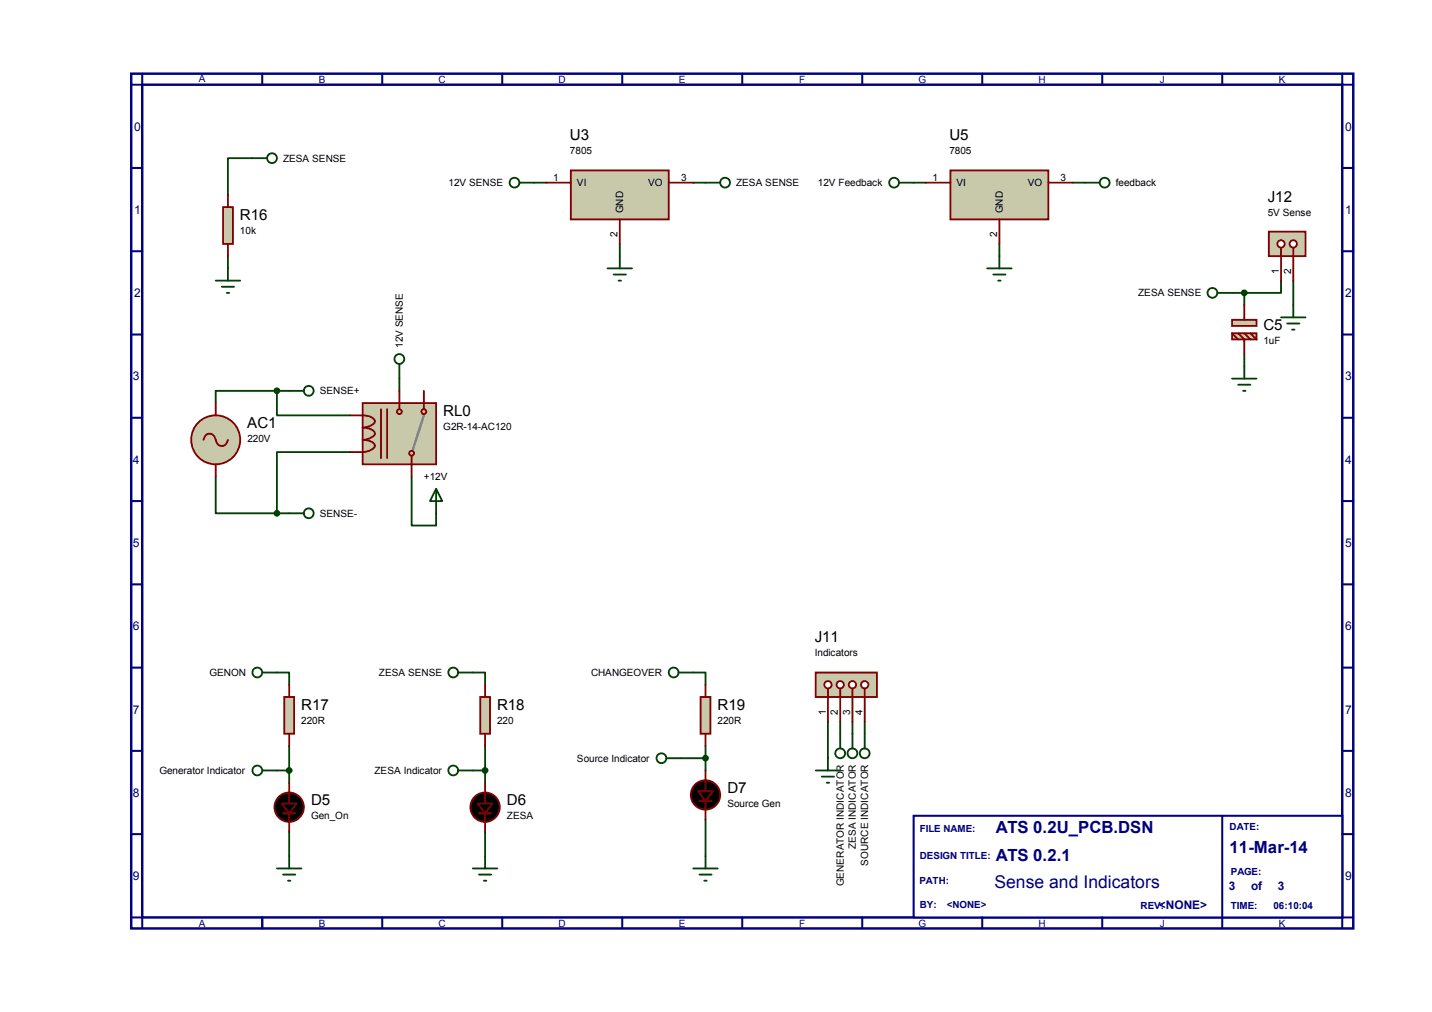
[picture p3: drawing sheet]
<svg xmlns="http://www.w3.org/2000/svg" width="297mm" height="210mm" viewBox="0 0 297 210" stroke-linecap="round" stroke-linejoin="round" font-family="sans-serif">
<path d="M27.2 15.3h253.5v177.3h-253.5zM29.5 17.6h248.9v172.7h-248.9z" fill="none" stroke="#000080" stroke-width=".51"/>
<path d="M29.5 15.3v2.3h-2.3M54.4 15.3v2.3" fill="none" stroke="#000080" stroke-width=".42"/>
<path d="M189.5 169.2h88.9v21.1h-88.9z" fill="#fff"/>
<g fill="none" stroke="#000080" stroke-width=".42">
<path d="M79.3 15.3v2.3M104.2 15.3v2.3M129.1 15.3v2.3M154 15.3v2.3M178.9 15.3v2.3M203.7 15.3v2.3M228.6 15.3v2.3M253.5 15.3v2.3M278.4 15.3v2.3h2.3M27.2 34.8h2.3M278.4 34.8h2.3M27.2 52.1h2.3"/>
<path d="M278.4 52.1h2.3M27.2 69.4h2.3M278.4 69.4h2.3M27.2 86.7h2.3M278.4 86.7h2.3M27.2 103.9h2.3M278.4 103.9h2.3M27.2 121.2h2.3M27.2 138.5h2.3M278.4 121.2h2.3M278.4 138.5h2.3M27.2 155.7h2.3"/>
<path d="M278.4 155.7h2.3M27.2 173h2.3M189.5 169.2h88.9v21.1h-88.9zM253.5 169.2v23.4M278.4 173h2.3M27.2 190.3h2.3v2.3M54.4 190.3v2.3M79.3 190.3v2.3M104.2 190.3v2.3M129.1 190.3v2.3M154 190.3v2.3M178.9 190.3v2.3"/>
<path d="M203.7 190.3v2.3M228.6 190.3v2.3M280.7 190.3h-2.3v2.3"/>
</g>
<g fill="none" stroke="#004000" stroke-width=".38">
<path d="M52.4 32.8h-5.1v7.6M110.8 37.9h2.5M143.8 37.9h2.5M189.5 37.9h2.6M222.5 37.9h2.6M47.3 53.1v2.6M128.6 50.6v2.5M207.3 50.6v2.5M265.7 58.2v2.5h-7.6M268.3 58.2v5.1M82.8 78.5v2.6M255.6 60.7h2.5"/>
<path d="M258.1 60.7v2.6M258.1 73.4v2.6M44.7 98.8v7.7h12.7M57.4 81.1h-12.7v2.5M57.4 81.1v5h15.3M57.4 81.1h2.6M72.7 93.8h-15.3v12.7M85.4 98.8v10.2h5.1v-2.5M57.4 106.5h2.6M57.4 139.5h2.6v2.5M98.1 139.5h2.5v2.5M143.8 139.5h2.5v2.5"/>
<path d="M57.4 159.8h2.6M60 154.7v7.6M98.1 159.8h2.5M100.6 154.7v7.6M141.3 157.3h5M146.3 154.7v5.1M171.7 149.6v7.7M174.3 149.6v2.6M176.8 149.6v2.6M179.4 149.6v2.6M60 172.5v5.1M100.6 172.5v5.1"/>
<path d="M146.3 170v7.6"/>
</g>
<path d="M75.2 83.6h15.3v12.7h-15.3z" fill="#c8c8aa"/>
<path d="M75.2 83.6h15.3v12.7h-15.3z" fill="none" stroke="#800000" stroke-width=".38"/>
<path d="M87.9 86.1l-2.3 7.2" fill="none" stroke="#808080" stroke-width=".51"/>
<circle cx="85.4" cy="94" r=".51" fill="#c8c8aa"/>
<circle cx="85.4" cy="94" r=".51" fill="none" stroke="#800000" stroke-width=".38"/>
<circle cx="82.8" cy="85.4" r=".51" fill="#c8c8aa"/>
<g fill="none" stroke="#800000" stroke-width=".38">
<path d="M75.2 86.1a2.31 2.31 0 0 1 2.6 1.3 2.69 2.69 0 0 1-2.6 1.3 2.31 2.31 0 0 1 2.6 1.3 2.69 2.69 0 0 1-2.6 1.2 2.31 2.31 0 0 1 2.6 1.3 2.69 2.69 0 0 1-2.6 1.3M79 84.9v10.1M80.3 84.9v10.1M82.8 83.6v1.3M85.4 94.5v1.8"/>
<circle cx="82.8" cy="85.4" r=".51"/>
</g>
<circle cx="87.9" cy="85.4" r=".51" fill="#c8c8aa"/>
<g fill="none" stroke="#800000" stroke-width=".38">
<path d="M72.7 86.1h2.5M72.7 93.8h2.5M82.8 81.1v2.5M85.4 96.3v2.5M87.9 81.1v3.8"/>
<circle cx="87.9" cy="85.4" r=".51"/>
</g>
<circle cx="44.7" cy="91.2" r="5.1" fill="#c8c8aa"/>
<g fill="none" stroke="#800000" stroke-width=".38">
<path d="M42.2 91.2a1.27 1.27 0 0 1 1.3-1.2 1.27 1.27 0 0 1 1.2 1.2 1.27 1.27 0 0 0 1.3 1.3 1.27 1.27 0 0 0 1.3-1.3M44.7 83.6v2.5M44.7 96.3v2.5"/>
<circle cx="44.7" cy="91.2" r="5.1"/>
</g>
<g fill="none" stroke="#004000" stroke-width=".38">
<path d="M60 81.1h3M60 106.5h3M90.5 101.4l1.2 2.5h-2.5zM90.5 101.4v5.1"/>
<circle cx="64" cy="81.1" r="1.02"/>
<circle cx="64" cy="106.5" r="1.02"/>
</g>
<circle cx="57.4" cy="81.1" r=".51" fill="#004000"/>
<circle cx="57.4" cy="81.1" r=".51" fill="none" stroke="#004000" stroke-width=".38"/>
<circle cx="57.4" cy="106.5" r=".51" fill="#004000"/>
<g fill="none" stroke="#004000" stroke-width=".38">
<path d="M82.8 75.5v3"/>
<circle cx="82.8" cy="74.5" r="1.02"/>
<circle cx="57.4" cy="106.5" r=".51"/>
</g>
<path d="M118.4 35.3h20.3v10.2h-20.3z" fill="#c8c8aa"/>
<path d="M113.3 37.9h5.1M118.4 35.3h20.3v10.2h-20.3zM138.7 37.9h5.1M128.6 45.5v5.1" fill="none" stroke="#800000" stroke-width=".38"/>
<g fill="none" stroke="#004000" stroke-width=".38">
<path d="M107.7 37.9h3.1M146.3 37.9h3.1M126 55.7h5.1M127.3 56.9h2.5M128.3 58.2h.5M128.6 53.1v2.6"/>
<circle cx="106.7" cy="37.9" r="1.02"/>
<circle cx="150.4" cy="37.9" r="1.02"/>
</g>
<path d="M197.1 35.3h20.4v10.2h-20.4z" fill="#c8c8aa"/>
<path d="M192.1 37.9h5M197.1 35.3h20.4v10.2h-20.4zM217.5 37.9h5M207.3 45.5v5.1" fill="none" stroke="#800000" stroke-width=".38"/>
<g fill="none" stroke="#004000" stroke-width=".38">
<path d="M186.5 37.9h3M225.1 37.9h3M204.8 55.7h5M206 56.9h2.6M207 58.2h.6M207.3 53.1v2.6"/>
<circle cx="185.5" cy="37.9" r="1.02"/>
<circle cx="229.1" cy="37.9" r="1.02"/>
</g>
<path d="M46.3 43h2v7.6h-2z" fill="#c8c8aa"/>
<g fill="none" stroke="#800000" stroke-width=".38">
<path d="M46.3 43h2v7.6h-2zM47.3 40.4v2.6M47.3 50.6v2.5M58.5 166.7h3l-1.5 2zM58.7 168.7h2.6M60 162.3v4.4M60 168.7v3.8"/>
<circle cx="60" cy="167.4" r="3"/>
</g>
<g fill="none" stroke="#004000" stroke-width=".38">
<path d="M52.4 32.8h3M44.7 58.2h5.1M46 59.5h2.6M47.3 55.7v2.5M47 60.7h.5"/>
<circle cx="56.4" cy="32.8" r="1.02"/>
</g>
<g fill="#000">
<path d="M58.5 166.7h3l-1.5 2z"/>
<circle cx="60" cy="167.4" r="3"/>
</g>
<path d="M59 144.6h2v7.6h-2z" fill="#c8c8aa"/>
<g fill="none" stroke="#800000" stroke-width=".38">
<path d="M59 144.6h2v7.6h-2zM60 142v2.6M60 152.2v2.5M99.1 166.7h3l-1.5 2zM99.4 168.7h2.5M100.6 162.3v4.4M100.6 168.7v3.8"/>
<circle cx="100.6" cy="167.4" r="3"/>
</g>
<g fill="#000">
<path d="M99.1 166.7h3l-1.5 2z"/>
<circle cx="100.6" cy="167.4" r="3"/>
</g>
<path d="M99.6 144.6h2v7.6h-2z" fill="#c8c8aa"/>
<g fill="none" stroke="#800000" stroke-width=".38">
<path d="M99.6 144.6h2v7.6h-2zM100.6 142v2.6M100.6 152.2v2.5M146.3 159.8v4.3M144.8 164.1h3.1l-1.6 2.1zM145.1 166.2h2.5M146.3 166.2v3.8"/>
<circle cx="146.3" cy="164.9" r="3"/>
</g>
<path d="M100.6 177.6v2.5M98.1 180.1h5.1M99.4 181.4h2.5M100.4 182.7h.5" fill="none" stroke="#004000" stroke-width=".38"/>
<g fill="#000">
<path d="M144.8 164.1h3.1l-1.6 2.1z"/>
<circle cx="146.3" cy="164.9" r="3"/>
</g>
<path d="M145.3 144.6h2.1v7.6h-2.1z" fill="#c8c8aa"/>
<path d="M145.3 144.6h2.1v7.6h-2.1zM146.3 142v2.6M146.3 152.2v2.5" fill="none" stroke="#800000" stroke-width=".38"/>
<g fill="none" stroke="#004000" stroke-width=".38">
<path d="M54.4 139.5h3M95 139.5h3.1M140.8 139.5h3M138.2 157.3h3.1M60 177.6v2.5M146.3 177.6v2.5M57.4 180.1h5.1M58.7 181.4h2.6M59.7 182.7h.5M143.8 180.1h5.1M145.1 181.4h2.5M146.1 182.7h.5"/>
<circle cx="53.4" cy="139.5" r="1.02"/>
<circle cx="94" cy="139.5" r="1.02"/>
<circle cx="139.7" cy="139.5" r="1.02"/>
<circle cx="137.2" cy="157.3" r="1.02"/>
</g>
<circle cx="146.3" cy="157.3" r=".51" fill="#004000"/>
<g fill="none" stroke="#004000" stroke-width=".38">
<path d="M54.4 159.8h3"/>
<circle cx="53.4" cy="159.8" r="1.02"/>
<circle cx="146.3" cy="157.3" r=".51"/>
</g>
<circle cx="60" cy="159.8" r=".51" fill="#004000"/>
<g fill="none" stroke="#004000" stroke-width=".38">
<path d="M95 159.8h3.1"/>
<circle cx="60" cy="159.8" r=".51"/>
<circle cx="94" cy="159.8" r="1.02"/>
</g>
<circle cx="100.6" cy="159.8" r=".51" fill="#004000"/>
<circle cx="100.6" cy="159.8" r=".51" fill="none" stroke="#004000" stroke-width=".38"/>
<path d="M169.2 139.5h12.7v5.1h-12.7z" fill="#c8c8aa"/>
<path d="M169.2 139.5h12.7v5.1h-12.7zM171.7 142.8v1.8" fill="none" stroke="#800000" stroke-width=".38"/>
<circle cx="174.3" cy="142" r=".76" fill="#fff"/>
<g fill="none" stroke="#800000" stroke-width=".38">
<path d="M174.3 142.8v1.8"/>
<circle cx="174.3" cy="142" r=".76"/>
</g>
<circle cx="176.8" cy="142" r=".76" fill="#fff"/>
<g fill="none" stroke="#800000" stroke-width=".38">
<path d="M176.8 142.8v1.8"/>
<circle cx="176.8" cy="142" r=".76"/>
</g>
<circle cx="179.4" cy="142" r=".76" fill="#fff"/>
<g fill="none" stroke="#800000" stroke-width=".38">
<path d="M179.4 142.8v1.8"/>
<circle cx="179.4" cy="142" r=".76"/>
</g>
<circle cx="171.7" cy="142" r=".76" fill="#fff"/>
<g fill="none" stroke="#800000" stroke-width=".38">
<path d="M171.7 144.6v5M174.3 144.6v5M176.8 144.6v5M179.4 144.6v5"/>
<circle cx="171.7" cy="142" r=".76"/>
</g>
<g fill="none" stroke="#004000" stroke-width=".38">
<path d="M169.2 159.8h5.1M171.7 157.3v2.5M174.3 152.2v3M176.8 152.2v3M179.4 152.2v3M170.5 161.1h2.5M171.5 162.3h.5"/>
<circle cx="174.3" cy="156.3" r="1.02"/>
<circle cx="176.8" cy="156.3" r="1.02"/>
<circle cx="179.4" cy="156.3" r="1.02"/>
</g>
<path d="M263.2 48h7.6v5.1h-7.6z" fill="#c8c8aa"/>
<path d="M263.2 48h7.6v5.1h-7.6zM265.7 51.4v1.7" fill="none" stroke="#800000" stroke-width=".38"/>
<circle cx="265.7" cy="50.6" r=".76" fill="#fff"/>
<g fill="none" stroke="#800000" stroke-width=".38">
<path d="M268.3 51.4v1.7"/>
<circle cx="265.7" cy="50.6" r=".76"/>
</g>
<circle cx="268.3" cy="50.6" r=".76" fill="#fff"/>
<g fill="none" stroke="#800000" stroke-width=".38">
<path d="M265.7 53.1v5.1M268.3 53.1v5.1"/>
<circle cx="268.3" cy="50.6" r=".76"/>
</g>
<path d="M265.7 65.8h5.1M267 67.1h2.5M268 68.4h.5M268.3 63.3v2.5" fill="none" stroke="#004000" stroke-width=".38"/>
<path d="M255.6 66.3h5v1.3h-5z" fill="#c8c8aa"/>
<path d="M255.6 66.3h5v1.3h-5z" fill="none" stroke="#800000" stroke-width=".38"/>
<path d="M255.6 69.1h5v1.3h-5z" fill="#c8c8aa"/>
<path d="M255.6 69.1h5v1.3h-5zM255.6 69.1l1.2 1.3M256.8 69.1l1.3 1.3v3M258.1 63.3v3M258.1 69.1l1.3 1.3M259.4 69.1l1.2 1.3" fill="none" stroke="#800000" stroke-width=".38"/>
<g fill="none" stroke="#004000" stroke-width=".38">
<path d="M252.5 60.7h3.1M255.6 78.5h5M256.8 79.8h2.6M258.1 76v2.5M257.8 81.1h.6"/>
<circle cx="251.5" cy="60.7" r="1.02"/>
</g>
<circle cx="258.1" cy="60.7" r=".51" fill="#004000"/>
<circle cx="258.1" cy="60.7" r=".51" fill="none" stroke="#004000" stroke-width=".38"/>
<text font-size="3.6" fill="#000080" x="206.3" y="184.1">Sense and Indicators</text>
<g font-size="3.5" fill="#000080">
<text x="206.5" y="172.8">ATS 0.2U_PCB.DSN</text>
<text x="206.5" y="178.6">ATS 0.2.1</text>
<text x="255.1" y="176.9">11-Mar-14</text>
</g>
<g font-size="3.1">
<text x="118.2" y="29.1">U3</text>
<text x="196.9" y="29.1">U5</text>
<text x="263" y="41.8">J12</text>
<text x="49.8" y="45.6">R16</text>
<text x="262.1" y="68.5">C5</text>
<text x="51.3" y="88.8">AC1</text>
<text x="91.9" y="86.3">RL0</text>
<text x="169" y="133.2">J11</text>
<text x="62.5" y="147.2">R17</text>
<text x="103.1" y="147.2">R18</text>
<text x="148.8" y="147.2">R19</text>
<text x="64.5" y="167">D5</text>
<text x="105.2" y="167">D6</text>
<text x="150.9" y="164.5">D7</text>
</g>
<g font-size="2.5" fill="#000080">
<text x="27.8" y="27.1">0</text>
<text x="279" y="27.1">0</text>
<text x="27.8" y="44.4">1</text>
<text x="279" y="44.4">1</text>
<text x="27.8" y="61.6">2</text>
<text x="279" y="61.6">2</text>
<text x="27.6" y="78.9">3</text>
<text x="279" y="78.9">3</text>
<text x="27.6" y="96.2">4</text>
<text x="279" y="96.2">4</text>
<text x="27.6" y="113.5">5</text>
<text x="279" y="113.5">5</text>
<text x="27.6" y="130.7">6</text>
<text x="279" y="130.7">6</text>
<text x="27.6" y="148">7</text>
<text x="279" y="148">7</text>
<text x="27.6" y="165.3">8</text>
<text x="279" y="165.3">8</text>
<text x="27.6" y="182.5">9</text>
<text x="254.9" y="184.6">3</text>
<text x="259.5" y="184.6">of</text>
<text x="265" y="184.6">3</text>
<text x="279" y="182.5">9</text>
<text x="240.4" y="188.6">&lt;NONE&gt;</text>
</g>
<g font-size="2.1" fill="#000080">
<text x="41.3" y="17">A</text>
<text x="66.2" y="17.3">B</text>
<text x="91" y="17.3">C</text>
<text x="115.9" y="17.3">D</text>
<text x="140.8" y="17.3">E</text>
<text x="165.8" y="17.3">F</text>
<text x="190.5" y="17.3">G</text>
<text x="215.4" y="17.3">H</text>
<text x="240.6" y="17.3">J</text>
<text x="265.3" y="17.3">K</text>
<text x="41.3" y="192.3">A</text>
<text x="66.2" y="192.3">B</text>
<text x="91" y="192.3">C</text>
<text x="115.9" y="192.3">D</text>
<text x="140.8" y="192.3">E</text>
<text x="165.8" y="192.3">F</text>
<text x="190.5" y="192.3">G</text>
<text x="215.4" y="192.3">H</text>
<text x="240.6" y="192.3">J</text>
<text x="265.3" y="192.3">K</text>
</g>
<g font-size="2.1">
<text x="58.7" y="33.5">ZESA SENSE</text>
<text x="118.2" y="32">7805</text>
<text x="196.9" y="32">7805</text>
<text x="93" y="38.6">12V SENSE</text>
<text x="114.7" y="37.5">1</text>
<text x="119.7" y="38.6">VI</text>
<text x="134.4" y="38.6">VO</text>
<text x="141.3" y="37.5">3</text>
<text x="152.7" y="38.6">ZESA SENSE</text>
<text x="169.7" y="38.6">12V Feedback</text>
<text x="193.5" y="37.5">1</text>
<text x="198.4" y="38.6">VI</text>
<text x="213.2" y="38.6">VO</text>
<text x="220" y="37.5">3</text>
<text x="231.4" y="38.6">feedback</text>
<text x="129.3" y="44.2" transform="rotate(-90 129.3 44.2)">GND</text>
<text x="208" y="44.2" transform="rotate(-90 208 44.2)">GND</text>
<text x="263" y="44.7">5V Sense</text>
<text x="49.8" y="48.5">10k</text>
<text x="128.1" y="49.2" transform="rotate(-90 128.1 49.2)">2</text>
<text x="206.8" y="49.2" transform="rotate(-90 206.8 49.2)">2</text>
<text x="265.3" y="56.8" transform="rotate(-90 265.3 56.8)">1</text>
<text x="267.8" y="56.8" transform="rotate(-90 267.8 56.8)">2</text>
<text x="236.1" y="61.5">ZESA SENSE</text>
<text x="262.1" y="71.4">1uF</text>
<text x="83.6" y="72.2" transform="rotate(-90 83.6 72.2)">12V SENSE</text>
<text x="66.3" y="81.8">SENSE+</text>
<text x="91.9" y="89.2">G2R-14-AC120</text>
<text x="51.3" y="91.7">220V</text>
<text x="87.9" y="99.6">+12V</text>
<text x="66.3" y="107.2">SENSE-</text>
<text x="169" y="136.1">Indicators</text>
<text x="43.4" y="140.2">GENON</text>
<text x="78.6" y="140.2">ZESA SENSE</text>
<text x="122.6" y="140.2">CHANGEOVER</text>
<text x="171.3" y="148.3" transform="rotate(-90 171.3 148.3)">1</text>
<text x="173.8" y="148.3" transform="rotate(-90 173.8 148.3)">2</text>
<text x="176.4" y="148.3" transform="rotate(-90 176.4 148.3)">3</text>
<text x="178.9" y="148.3" transform="rotate(-90 178.9 148.3)">4</text>
<text x="62.5" y="150.1">220R</text>
<text x="103.1" y="150.1">220</text>
<text x="148.8" y="150.1">220R</text>
<text x="33.1" y="160.5">Generator Indicator</text>
<text x="77.7" y="160.5">ZESA Indicator</text>
<text x="119.7" y="158">Source Indicator</text>
<text x="150.9" y="167.3">Source Gen</text>
<text x="64.5" y="169.9">Gen_On</text>
<text x="105.2" y="169.9">ZESA</text>
<text x="177.5" y="176.1" transform="rotate(-90 177.5 176.1)">ZESA INDICATOR</text>
<text x="180.1" y="179.6" transform="rotate(-90 180.1 179.6)">SOURCE INDICATOR</text>
<text x="175" y="183.9" transform="rotate(-90 175 183.9)">GENERATOR INDICATOR</text>
</g>
<g font-size="2" fill="#000080">
<text x="190.8" y="172.6">FILE NAME:</text>
<text x="255.1" y="172.1">DATE:</text>
<text x="190.8" y="178.1">DESIGN TITLE:</text>
<text x="190.7" y="183.4">PATH:</text>
<text x="255.3" y="181.5">PAGE:</text>
<text x="190.8" y="188.4">BY:</text>
<text x="196.4" y="188.4">&lt;NONE&gt;</text>
<text x="236.6" y="188.5">REV:</text>
<text x="255.3" y="188.5">TIME:</text>
<text x="264.2" y="188.5">06:10:04</text>
</g>
</svg>
